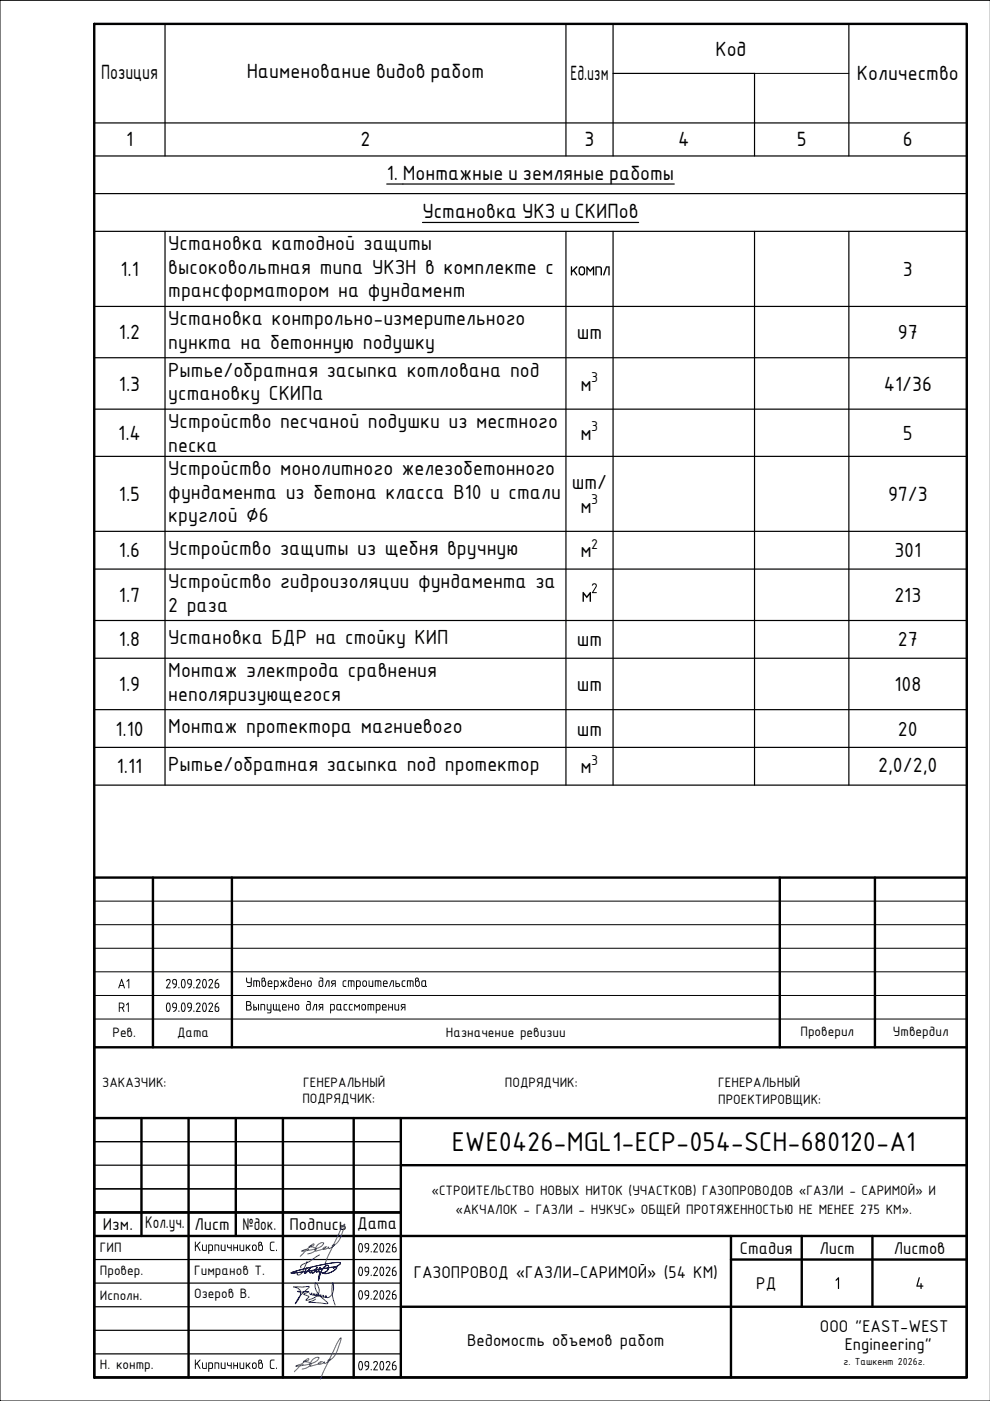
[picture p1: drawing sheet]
<svg xmlns="http://www.w3.org/2000/svg" width="210mm" height="297mm" viewBox="0 0 210 297" stroke-linecap="round" stroke-linejoin="round" font-family="sans-serif">
<g fill="none" stroke="#000" stroke-width=".25">
<path d="M20 5.1h185v161.4h-185zM35 5.1v28M120 5.1v28M130 15.6h30v17.5M130 5.1v28M180 5.1v28M20 26.1h185M20 33.1h185M82 39h61M20 41h185M20 49.1h185M35 49.1v117.4"/>
<path d="M89.6 47.2h45.8M120 49.1v117.4M130 49.1v117.4M160 49.1v117.4M180 49.1v117.4M20 65h185M20 75.8h185M20 86.7h185M20 96.8h185M20 112.7h185M20 120.7h185M20 131.6h185"/>
<path d="M20 139.6h185M20 150.5h185M20 158.5h185M20 242h65M20 247h65M85 252.1h-65M20 277.1h65M20 267h65M20 272h65M20 282.1h65M20 287h65"/>
</g>
<path d="M160 15.6h20M210 .1h-210v296.9h210M20 196.1h185M20 191.1h185M20 211.1h185M20 206h185M20 201h185M20 216.1h185" fill="none" stroke="#000" stroke-width=".21"/>
<g fill="none" stroke="#000" stroke-width=".51">
<path d="M20 5.1h185v286.9h-185zM32.4 186.1v35.9M49.2 186.1v35.9M165.3 186.1v35.9M185.5 186.1v35.9M20 222v15.1M20 237.1h185v54.9h-185zM30 237.1v25M40 237.1v54.9M50 237.1v25M60 237.1v54.9M75 237.1v54.9"/>
<path d="M85 237.1v54.9M205 222h-185v-35.9h185v51M85 247h120M85 257.1h-65M85 277.1h120M155 267h50M155 262.1v29.9M170 262.1v15M185 262.1v15M205 262.1h-185"/>
</g>
<g fill="#000">
<path d="M44.3 212.7l.5-.1 .3 .2v.5l-.7 1.1h.7v.2l-.9-.1 .8-1.4-.2-.3-.6 .2zM44.3 207.8l.4-.3 .4 .4v.4l-.7 1h.7v.3l-.9-.1 .8-1.4-.2-.3-.6 .3zM75.1 212.9h.1l.5 .5 .4-.5h.2v1.3h-.2v-1l-.4 .5-.4-.5v1h-.2zM78 212.9l1.2 .1 .1 1.2h-.2l-.1-1.1-.3-.1v1.2l-.1 .1-.1-1.3h-.4v1.2h-.1zM79.5 207.9l1-.1 .3 .2 .1 1.2h-.2v-1l-.2-.1h-.2l-.1 1.2-.1-.1v-1.1h-.4v1.1h-.2zM82.3 212.9h.2v.6h.6v-.6h.2v1.3h-.2v-.6h-.6v.6h-.2zM82.9 207.9h.6l-.1 1.4-.1-.1v-1.1h-.2l-.4 1.1h-.2zM83.7 212.9h.1v1l.2 .1h.4v-1.1h.2v1.3l-.6 .1-.3-.3zM85.2 208l.4-.2 .4 .1-.1 .2-.5 .1v.8l.5 .1v.1h-.5l-.2-.2zM86.3 207.9l1-.1 .3 .2 .1 1.2h-.2l-.1-1.1h-.3l-.1 1.2-.1-1.2h-.4v1.1h-.2zM57.3 263.4l.3-.1h.6v.1l-.7 .1-.1 .2v1.2l.8 .2v.1h-.6l-.3-.2zM81.8 263.8l.4-.2 .5 .2v.4l-.6 1.2h.6v.1h-.9l.8-1.4-.2-.3h-.3l-.2 .2h-.1z"/>
<path d="M81.9 268.8l.5-.3 .3 .3v.5l-.6 1h.6v.3l-.9-.1 .8-1.4-.2-.3-.6 .2zM81.9 273.8l.4-.3 .4 .3v.5l-.6 1h.6v.3l-.9-.1 .8-1.4-.2-.3-.6 .2zM57.3 288.4l.3-.1h.6v.1l-.7 .1-.1 .2v1.2l.8 .2v.1h-.6l-.3-.2zM81.9 288.8l.5-.2 .4 .3-.1 .3-.6 1.2h.6v.1h-.9l.8-1.4-.1-.3-.2-.1-.5 .3z"/>
<path d="M43.2 212.8l-.1 .9 .2 .7 .3-.4v-.7l-.1-.4zM43.1 212.6h.4l.3 .6v.9l-.4 .5-.4-.2-.1-.4v-.7z"/>
<path d="M43.2 207.8l-.1 1 .1 .4 .2 .1 .2-.5v-.7l-.1-.3zM43.1 207.7l.5-.1 .2 .6v.9l-.4 .5-.4-.2-.1-.5v-.9z"/>
<path d="M45.7 213.6l.1 .7h.3l.2-.1v-.5zM45.7 212.9l.6-.3-.6 .7 .6 .1 .2 .2v.6l-.3 .3h-.5l-.2-.3v-.9z"/>
<path d="M45.7 208.6v.6l.4 .1 .2-.1v-.5zM45.7 207.9l.4-.3h.2l-.6 .6 .6 .2 .2 .4-.1 .5-.3 .3-.4-.1-.2-.3v-.9z"/>
<path d="M76.7 213l.5-.1 .4 .2v.7l-.2 .4h-.4l-.3-.2zM76.9 213.2l-.1 .7 .5 .1 .1-.2v-.6l-.2-.2z"/>
<path d="M79.7 212.9h.7l.3 .3-.1 .9-.7 .2-.1 .5h-.1zM79.9 213v1h.5v-.9z"/>
<path d="M81.3 213.1l-.1 .4h.6l-.1-.4zM81 213.1l.4-.2 .5 .1 .1 .6h-.8v.3l.7 .1 .1 .2-.7 .1-.3-.3z"/>
<path d="M81.5 208.1l-.1 .4h.6l-.2-.4zM81.3 208l.4-.2 .4 .2 .1 .6h-.8v.3l.7 .1 .1 .2-.6 .1-.4-.2z"/>
<path d="M83.8 207.9h.2v.6h.5l.3 .2v.3l-.2 .2h-.8zM84 208.6v.4h.6v-.3z"/>
<path d="M85.1 213l.9-.1-.1 1.3h-.1v-.6h-.2l-.5 .7-.1-.1 .3-.6-.3-.2zM85.2 213.1l.1 .3 .5 .1v-.5z"/>
<path d="M88.3 207.5l-.1 .4 .4-.2-.1-.2zM88.1 207.4l.4-.2 .3 .3-.1 .4 .3 .3v.6l-.3 .4h-.5l-.2-.3zM88.3 208.1l-.1 .8 .4 .1 .2-.2v-.6l-.2-.1z"/>
<path d="M89.6 208.1l-.1 .8 .5 .1 .1-.1v-.8zM89.4 208l.3-.2 .6 .1v1.1l.2 .2h-1l-.2-.3z"/>
<path d="M53.5 264.1l.5-.3 .4 .3v.8l-.2 .3h-.4l-.3-.2zM53.8 264.1l-.2 .2v.5l.4 .3 .2-.3v-.5l-.2-.2z"/>
<path d="M55 263.5l-.1 .5 .5-.3-.2-.2zM54.9 263.4h.5l.2 .2-.1 .3 .3 .4-.1 .6-.3 .3h-.4l-.2-.3zM55.1 264.1l-.1 .8 .4 .1 .2-.2-.1-.6-.1-.1z"/>
<path d="M83.3 264.5l.1 .8h.4v-.7zM83.3 263.9l.6-.3-.6 .7 .5 .1 .3 .3v.6l-.4 .2h-.3l-.3-.3v-.9z"/>
<path d="M83.3 269.5v.7l.2 .1h.3l.1-.2-.1-.5zM83.2 268.9l.7-.3-.6 .7 .5 .1 .3 .3v.6l-.3 .2h-.5l-.2-.3v-.9z"/>
<path d="M83.3 274.6v.6l.2 .1h.3l.1-.6zM83.3 273.9l.3-.3h.3l-.6 .7 .6 .1 .2 .3v.5l-.3 .3h-.4l-.3-.3v-.9z"/>
<path d="M53.5 289.1l.5-.3 .4 .3v.8l-.2 .3h-.4l-.3-.2zM53.8 289.1l-.2 .2v.5l.4 .3 .2-.3v-.5l-.2-.2z"/>
<path d="M55 288.5l-.1 .5 .5-.3-.2-.2zM54.9 288.4h.5l.2 .2-.1 .3 .3 .3-.1 .7-.3 .3h-.4l-.2-.3zM55.1 289.1l-.2 .7 .4 .3 .2-.2 .1-.6-.2-.2z"/>
<path d="M83.3 289.5v.7l.5 .1 .1-.2-.1-.5zM83.2 288.9l.4-.3h.3l-.6 .7 .5 .1 .3 .3v.6l-.4 .2h-.3l-.3-.3v-.9z"/>
</g>
<path d="M61.7 269.8l.2 .1 1.4-.1 7.4-1.2 .7 .1-.5 .6-1.1 .6-1 .1-.8-.2-.3 .6-.2 1.1 .5-1.8 .4-.7 .6-.6 .3-.1 .3 .1 .1 .5-.2 .4-.4 .4-.5 .1-1-.2v-.4l.3-.5-.6 1h-.2l-.2-.2 .3-.8-.7 1.1-.3 .1-.1-.4-.3 .4-.2-.6 .2-.6-.7 1-.5 .3 .4-1.1-.4 1.1 .5-.3 .7-1-.2 .6 .2 .6 .3-.4 .1 .4 .3-.1 .7-1.1-.3 .8 .2 .2h.2l.6-1-.3 .5v.4l1 .2 .5-.1 .4-.4 .2-.4-.1-.5-.3-.1-.3 .1-.6 .6-.4 .7-.5 1.8 .2-1.1 .3-.6 .8 .2 1-.1 1.1-.6 .5-.6-.7-.1-7.4 1.2-1.6 .1 2.5-.8 4.1-1 2.8-.4 1.1 .1-.4 .4-1.1 .7 1.1-.7 .4-.4-.8-.1-2.4 .3-4 .9zM64.4 272.9h-2.2a1.89 1.89 0 0 1 1.5 .8M64.8 274.2l-.4 .2 1.1 .5-.6 .7a2.59 2.59 0 0 0 2.8-2 1.68 1.68 0 0 0-.8-1.6l-.1 .2a3.9 3.9 0 0 0 2.1 3.5l.6 .7-4.1-.3 1.5-.7M65 272.8l.5 .1a11.4 11.4 0 0 0-2.9 3.5l.2-.2a2.67 2.67 0 0 0 .9-2.3l-.6-.1a1.11 1.11 0 0 0 1.1 .1l1.2-.1v.2M65 272.8h-.6M65.1 267.5l-1.1 2.4-.8 .4-.2-.2 .2-.3M65.4 273.9l-.6 .3M67.8 266.1l-2.4 1.5-1.4 .6-.2 .2v.4M70.6 271.9l-.1 .4a7.6 7.6 0 0 0 .5 4.4M70.6 272a2.46 2.46 0 0 1-1 3.1h-.4l-.2-.3 .1-.1 .1 .4a.52 .52 0 0 1-.8-.5l.1 .1a.22 .22 0 0 1 .1 .3 .22 .22 0 0 1-.4 0l-.2-.2v-.3a.24 .24 0 0 1 0 .4 .24 .24 0 0 1-.4-.1l-.2-.2 .1-.2 .1 .1a.3 .3 0 0 1-.4 .3 .3 .3 0 0 1-.2-.4h.1a.28 .28 0 0 1-.3 .2 .28 .28 0 0 1-.2-.3v.3a.38 .38 0 0 1-.6-.4l.1-.1a.22 .22 0 0 1-.1 .4 .22 .22 0 0 1-.3-.2l-.1-.2" fill="none" stroke="#00f" stroke-width=".21"/>
<path d="M65.2 265.9l.9-.3 .9-.6v-.3l-.2-.2-1.3-.2 1-.2a.2 .2 0 0 0 0-.4 .2 .2 0 0 0-.3 .1l-2.5 2.6M69 264.5v.1l-.3 .2-1.8 .5-.1-.2 .1-.4a1.51 1.51 0 0 1 1.7-1.1l-.4 .5-.8 .5-1.4 .4-2 .2 .8-.3h.7M69.3 264.4h-.4a.38 .38 0 0 0-.4 .5l.7-.2 .5-.3a.24 .24 0 0 0 .1 .3 .24 .24 0 0 0 .3-.1l.8-.7-.4 .1v.2l.9-.6a7.8 7.8 0 0 0 1.7-3.7v-.3a.53 .53 0 0 0-.6 .6l-3.6 7.6M64.1 290.3l.9-.3 .9-.6v-.3l-.2-.2-1.3-.3 .9-.2a.24 .24 0 0 0 .2-.2 .24 .24 0 0 0-.2-.2 .24 .24 0 0 0-.3 .2l-2.6 2.6M68 288.8v.2l-.3 .1-1.9 .6-.1-.2 .1-.4a1.59 1.59 0 0 1 1.8-1.2l-.4 .6-.8 .5-1.5 .4-2.2 .2 .9-.3h.7M68.4 288.7a.8 .8 0 0 0-1 .5h.8l.6-.5a.26 .26 0 0 0 0 .4 .26 .26 0 0 0 .4-.1l.9-.8-.5 .2v.1l.8-.4a6 6 0 0 0 1.7-3.4l.2-1a.42 .42 0 0 0-.5 .5l-3.9 8.2" fill="none" stroke="#003fff" stroke-width=".21"/>
<text font-size="6.2" x="95.8" y="244.1">EWE0426-MGL1-ECP-054-SCH-680120-A1</text>
<g font-size="4.7">
<text x="35.7" y="53.1">Установка катодной защиты</text>
<text x="35.7" y="58.1">высоковольтная типа УКЗН в комплекте с</text>
<text x="191.4" y="58.5">3</text>
<text x="35.7" y="63.1">трансформатором на фундамент</text>
<text x="35.7" y="69">Установка контрольно-измерительного</text>
<text x="122.3" y="71.9">шт</text>
<text x="190.4" y="71.9">97</text>
<text x="35.7" y="74">пункта на бетонную подушку</text>
<text x="35.7" y="79.8">Рытье/обратная засыпка котлована под</text>
<text x="123.1" y="82.8">м</text>
<text x="35.7" y="84.9">установку СКИПа</text>
<text x="35.7" y="90.7">Устройство песчаной подушки из местного</text>
<text x="35.7" y="95.8">песка</text>
<text x="123.1" y="93.2">м</text>
<text x="191.4" y="93.2">5</text>
<text x="35.7" y="100.8">Устройство монолитного железобетонного</text>
<text x="35.7" y="105.8">фундамента из бетона класса В10 и стали</text>
<text x="121.2" y="103.7">шт/</text>
<text x="35.7" y="110.8">круглой ∅6</text>
<text x="123.1" y="108.7">м</text>
<text x="35.7" y="117.7">Устройство защиты из щебня вручную</text>
<text x="123.1" y="118.2">м</text>
<text x="189.6" y="118.2">301</text>
<text x="35.7" y="124.7">Устройство гидроизоляции фундамента за</text>
<text x="35.7" y="129.7">2 раза</text>
<text x="123.2" y="127.6">м</text>
<text x="189.6" y="127.6">213</text>
<text x="35.7" y="136.6">Установка БДР на стойку КИП</text>
<text x="122.3" y="137.1">шт</text>
<text x="190.4" y="137.1">27</text>
<text x="35.7" y="143.6">Монтаж электрода сравнения</text>
<text x="35.7" y="148.6">неполяризующегося</text>
<text x="122.3" y="146.5">шт</text>
<text x="189.6" y="146.5">108</text>
<text x="35.7" y="155.5">Монтаж протектора магниевого</text>
<text x="122.3" y="156">шт</text>
<text x="190.4" y="156">20</text>
<text x="35.7" y="163.5">Рытье/обратная засыпка под протектор</text>
<text x="123.1" y="164">м</text>
</g>
<text font-size="4.3" x="120.7" y="58.4">компл</text>
<g font-size="4.2">
<text x="151.7" y="11.8">Код</text>
<text x="21.4" y="16.8">Позиция</text>
<text x="52.3" y="16.6">Наименование видов работ</text>
<text x="120.9" y="17.1">Ед.изм</text>
<text x="181.7" y="17.1">Количество</text>
<text x="26.7" y="31.1">1</text>
<text x="76.4" y="31.1">2</text>
<text x="123.9" y="31.1">3</text>
<text x="143.8" y="31.1">4</text>
<text x="168.9" y="31.1">5</text>
<text x="191.4" y="31.1">6</text>
<text x="82" y="38.1">1. Монтажные и земляные работы</text>
<text x="89.6" y="46.3">Установка УКЗ и СКИПов</text>
<text x="25.5" y="58.5">1.1</text>
<text x="25.2" y="71.9">1.2</text>
<text x="25.2" y="82.8">1.3</text>
<text x="187.4" y="82.8">41/36</text>
<text x="25.1" y="93.2">1.4</text>
<text x="25.2" y="106.2">1.5</text>
<text x="188.3" y="106.2">97/3</text>
<text x="25.2" y="118.2">1.6</text>
<text x="25.2" y="127.6">1.7</text>
<text x="25.2" y="137.1">1.8</text>
<text x="25.2" y="146.5">1.9</text>
<text x="24.5" y="156">1.10</text>
<text x="24.8" y="164">1.11</text>
<text x="186.2" y="163.6">2,0/2,0</text>
</g>
<g font-size="3.9">
<text x="21.8" y="260.8">Изм.</text>
<text x="30.8" y="260.4">Кол.уч.</text>
<text x="41.2" y="260.8">Лист</text>
<text x="51.4" y="260.8">№док.</text>
<text x="61.4" y="260.8">Подпись</text>
<text x="75.7" y="260.6">Дата</text>
<text x="156.9" y="265.8">Стадия</text>
<text x="173.7" y="265.8">Лист</text>
<text x="189.5" y="265.8">Листов</text>
<text x="87.7" y="270.9">ГАЗОПРОВОД «ГАЗЛИ-САРИМОЙ» (54 КМ)</text>
<text x="160.4" y="273.3">РД</text>
<text x="176.9" y="273.3">1</text>
<text x="194" y="273.3">4</text>
<text x="99" y="285.4">Ведомость объемов работ</text>
<text x="173.8" y="282.3">OOO &quot;EAST-WEST</text>
<text x="179.1" y="286.3">Engineering&quot;</text>
</g>
<g font-size="3.3">
<text x="125.3" y="80.9">3</text>
<text x="125.3" y="91.4">3</text>
<text x="125.3" y="106.9">3</text>
<text x="125.3" y="116.3">2</text>
<text x="125.3" y="125.8">2</text>
<text x="125.3" y="162.1">3</text>
</g>
<g font-size="3.1">
<text x="24.9" y="209.6">A1</text>
<text x="35" y="209.6">29.09.2026</text>
<text x="52" y="209.3">Утверждено для строительства</text>
<text x="25" y="214.6">R1</text>
<text x="35" y="214.6">09.09.2026</text>
<text x="52" y="214.3">Выпущено для рассмотрения</text>
<text x="23.9" y="219.9">Рев.</text>
<text x="37.5" y="219.9">Дата</text>
<text x="94.6" y="219.8">Назначение ревизии</text>
<text x="169.7" y="219.7">Проверил</text>
<text x="189.3" y="219.7">Утвердил</text>
<text x="21.7" y="230.6">ЗАКАЗЧИК:</text>
<text x="64.1" y="233.9">ПОДРЯДЧИК:</text>
<text x="64.3" y="230.6">ГЕНЕРАЛЬНЫЙ</text>
<text x="107.1" y="230.6">ПОДРЯДЧИК:</text>
<text x="152.3" y="230.6">ГЕНЕРАЛЬНЫЙ</text>
<text x="152.3" y="234.1">ПРОЕКТИРОВЩИК:</text>
<text x="91.5" y="253.4">«СТРОИТЕЛЬСТВО НОВЫХ НИТОК (УЧАСТКОВ) ГАЗОПРОВОДОВ «ГАЗЛИ - САРИМОЙ» И</text>
<text x="96.6" y="257.4">«АКЧАЛОК - ГАЗЛИ - НУКУС» ОБЩЕЙ ПРОТЯЖЕННОСТЬЮ НЕ МЕНЕЕ 275 КМ».</text>
<text x="21.2" y="265.5">ГИП</text>
<text x="40.6" y="265.2">Кирпичников С</text>
<text x="58.3" y="265.2">.</text>
<text x="75.8" y="265.5">09.2026</text>
<text x="21.2" y="275.6">Исполн.</text>
<text x="21.2" y="270.2">Провер.</text>
<text x="41.2" y="270.2">Гимранов Т.</text>
<text x="41.2" y="275.3">Озеров В.</text>
<text x="75.8" y="270.6">09.2026</text>
<text x="75.8" y="275.6">09.2026</text>
<text x="21.2" y="290.2">Н. контр.</text>
<text x="40.6" y="290.2">Кирпичников С</text>
<text x="58.3" y="290.2">.</text>
<text x="75.8" y="290.5">09.2026</text>
</g>
<text font-size="2.3" x="178.8" y="289.3">г. Ташкент 2026г.</text>
</svg>
